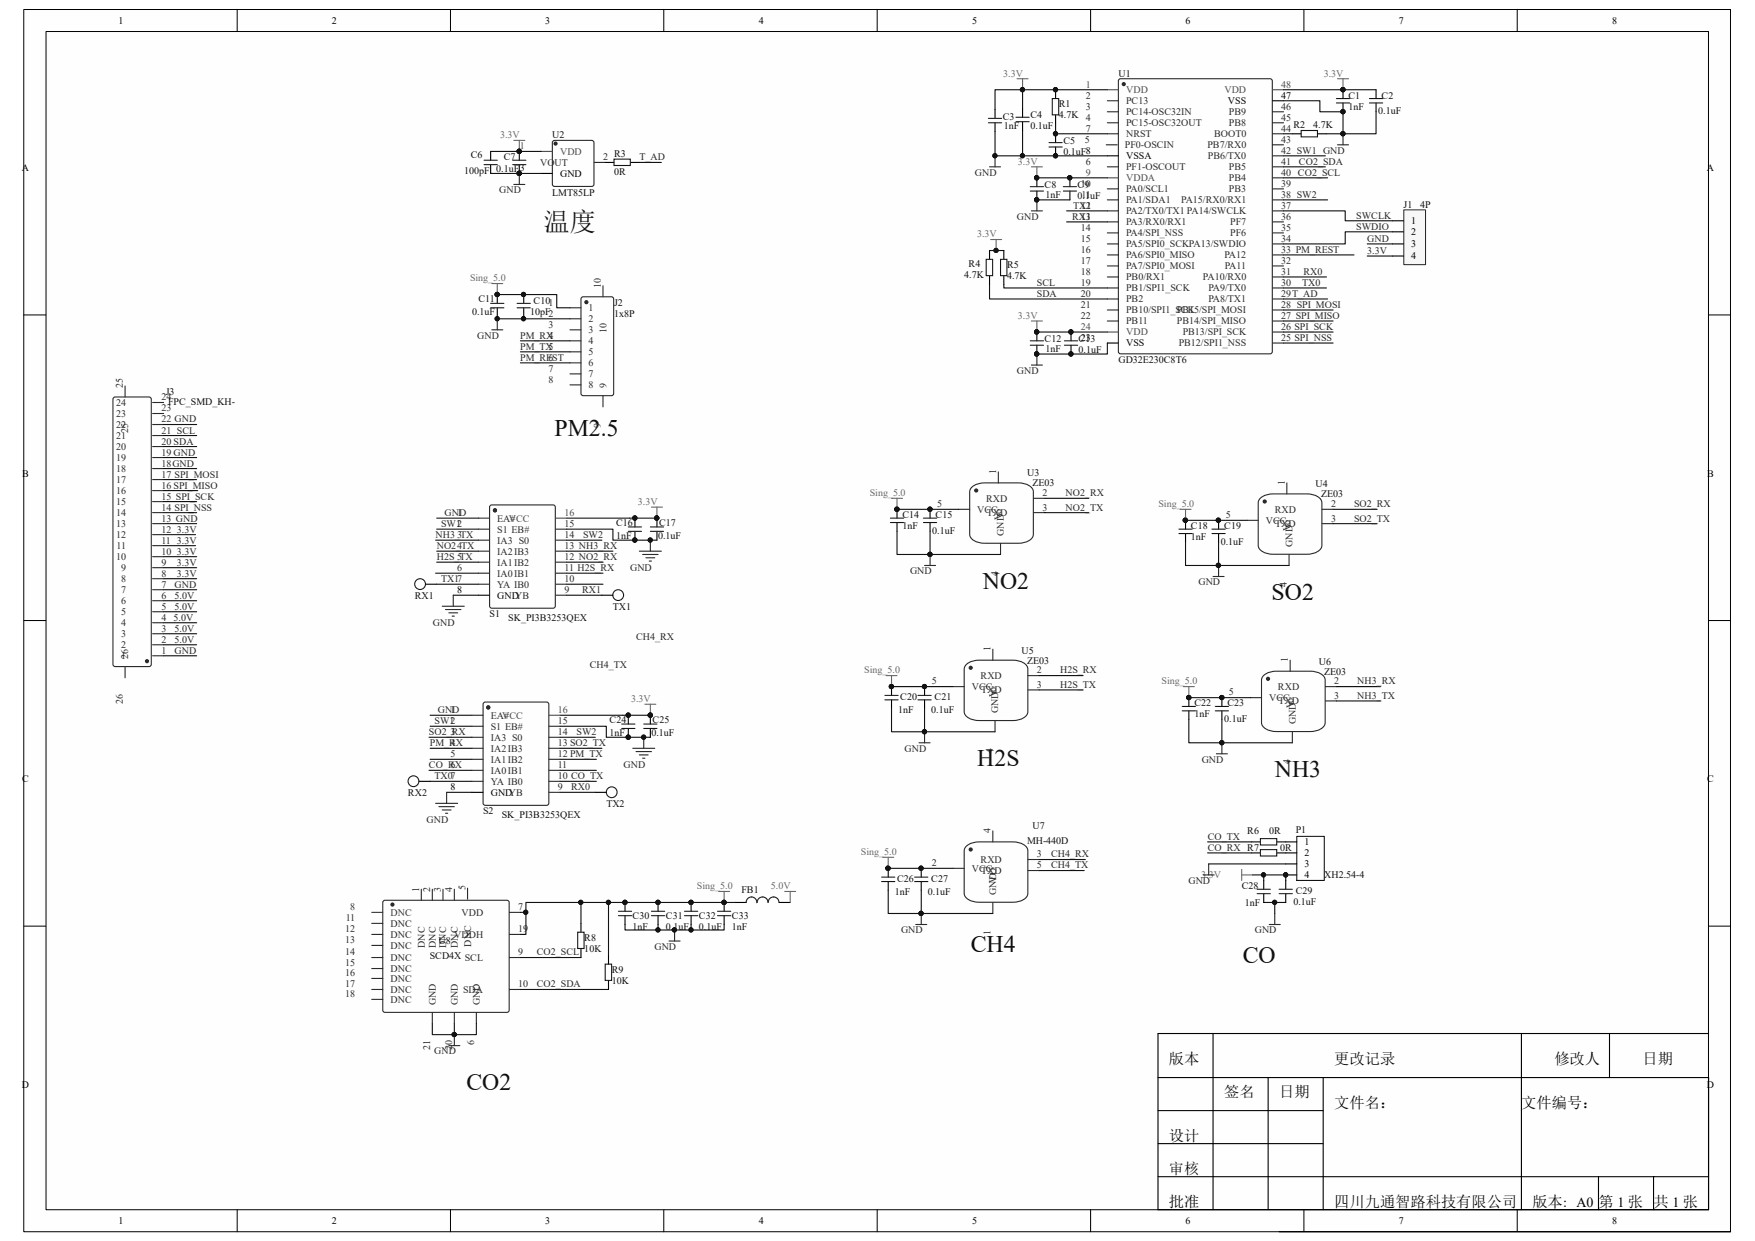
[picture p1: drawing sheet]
<svg xmlns="http://www.w3.org/2000/svg" width="297mm" height="210mm" viewBox="0 0 297 210" stroke-linecap="round" stroke-linejoin="round" font-family="sans-serif">
<path d="M4.1 1.7h288.8v206.7h-288.8z" fill="#fefefe"/>
<path d="M4 1.6h288.9v206.8h-288.9z" fill="none" stroke="#000" stroke-width=".17"/>
<path d="M7.8 5.4h281.3v199.3h-281.3z" fill="#fefefe"/>
<g fill="none" stroke="#000" stroke-width=".17">
<path d="M7.8 5.3h281.3v199.4h-281.3zM40.1 1.6v3.7M76.2 1.6v3.7M112.3 1.6v3.7M148.5 1.6v3.7M184.6 1.6v3.7M220.7 1.6v3.7M256.8 1.6v3.7M4 53.3h3.7M289.2 53.3h3.7M4 105h3.7M289.2 105h3.7"/>
<path d="M4 156.7h3.7M289.2 156.7h3.7M40.1 204.7v3.7M76.2 204.7v3.7M112.3 204.7v3.7M148.5 204.7v3.7M184.6 204.7v3.7M220.7 204.7v3.7M256.8 204.7v3.7"/>
</g>
<g fill="none" stroke="#000" stroke-width=".19">
<path d="M215.4 17.1h1.8M227.3 15.2v1.5M227.3 17.4v1.5M232.9 15.2v1.5M232.9 17.4v1.5M91.6 29.4h1.9M102.4 27.5h1.5M106.7 27.5h1.5M187.4 26.4h1.9M218.7 22.6h1.5M223 22.6h1.5M187.4 58.1h1.9"/>
<path d="M151.8 86.2v1.5M151.8 88.4v1.5M157.4 86.2v1.5M157.4 88.4v1.5M200.6 88.1v1.4M200.6 90.3v1.5M206.2 88.1v1.4M206.2 90.3v1.5M150.9 116.2v1.5M150.9 118.4v1.5M156.5 116.2v1.5M156.5 118.4v1.5"/>
<path d="M201.2 118.1v1.5M206.8 118.1v1.5M201.2 120.3v1.5M206.8 120.3v1.5M124.4 152.7h1.9M131.9 152.7h1.8M150.3 146.9v1.5M150.3 149.2v1.5M155.9 146.9v1.5M155.9 149.2v1.5M211.8 142.5h1.5M211.8 144.3h1.5"/>
<path d="M216.1 142.5h3.4M216.1 144.3h3.4M217.6 146.2h1.9M217.6 148.1h1.9M205.3 174.9v29.8M257.5 174.9v29.8M272.4 174.9v7.5M289.2 174.9h-93.2v29.8h93.2v-22.3h-93.2M196 193.5h27.9M196 199.1h93.2M196 187.9h27.9M214.6 182.4v22.3"/>
<path d="M223.9 182.4v22.3M270.5 199.1v5.6M279.8 199.1v5.6M216.5 208.4h76.4"/>
</g>
<g fill="none" stroke="#292929" stroke-width=".19">
<path d="M187.4 17.1h1.9M187.4 18.9h1.9M189.5 13.4l25.5-.1 .3 .2v46l-.2 .3-25.5 .1-.3-.2v-46zM215.4 18.9h1.8M93.7 23.8h6.4l.4 .1v7.3l-.2 .3-6.4 .1-.4-.2v-7.3zM100.6 27.5h1.8M187.2 24.5h1.9M187.4 20.8h1.9M187.4 28.2h1.9M187.4 22.6h1.9M187.4 32h1.9M187.4 33.8h1.9"/>
<path d="M187.4 35.7h1.9M187.4 37.6h1.9M187.4 39.4h1.9M215.4 20.8h1.8M215.4 24.5h1.8M215.4 28.2h1.8M215.4 22.6h1.8M215.4 32h1.8M215.4 33.8h1.8M215.4 35.7h1.8M215.4 37.6h1.8M215.4 39.4h1.8"/>
<path d="M215.4 30.1h1.8M215.4 26.4h1.8M187.4 41.3h1.9M187.4 43.1h1.9M187.4 45h1.9M187.4 46.9h1.9M187.4 48.7h1.9M187.4 50.6h1.9M187.4 52.5h1.9M187.4 54.3h1.9M215.4 41.3h1.8M215.4 43.1h1.8"/>
<path d="M215.4 45h1.8M215.4 46.9h1.8M215.4 48.7h1.8M215.4 50.6h1.8M215.4 52.5h1.8M215.4 54.3h1.8M215.4 58.1h1.8M215.4 56.2h1.8M169 79.9v1.8M162.2 86.2h1.9M164.5 82.5a3.1 3.1 0 0 1 2.1-.8h5.8a2.23 2.23 0 0 1 2.5 1.5v7.2a2.23 2.23 0 0 1-2.5 1.5h-5.8a2.23 2.23 0 0 1-2.5-1.5v-7.2zM169.3 92v1.8"/>
<path d="M174.9 84.3h1.9M174.9 86.8h1.9M211.1 88.1h1.8M213.3 84.3a3.1 3.1 0 0 1 2.2-.7h5.7a2.23 2.23 0 0 1 2.5 1.5v7.2a2.23 2.23 0 0 1-2.5 1.5h-5.7a2.23 2.23 0 0 1-2.6-1.5v-7.2zM217.8 81.7v1.9M218.2 93.8v1.9M223.7 86.2h1.9M223.7 88.6h1.9M161.3 116.2h1.9M163.5 112.5a3.1 3.1 0 0 1 2.2-.8h5.7a2.23 2.23 0 0 1 2.6 1.5v7.2a2.23 2.23 0 0 1-2.6 1.5h-5.7a2.23 2.23 0 0 1-2.5-1.5v-7.2zM168 109.9v1.8M174 114.3h1.9"/>
<path d="M174 116.8h1.9M211.6 118.1h1.9M213.8 114.3a3.1 3.1 0 0 1 2.2-.7h5.7a2.23 2.23 0 0 1 2.6 1.5v7.2a2.23 2.23 0 0 1-2.6 1.5h-5.7a2.23 2.23 0 0 1-2.5-1.5v-7.2zM218.3 111.7v1.9M224.3 116.2h1.9M224.3 118.6h1.9M168.4 122v1.8M218.7 123.8v1.9M62.9 156.3h1.9M62.9 158.1h1.9M62.9 160h1.9M65 152.4h21l.2 .3-.1 18.4-.3 .2h-20.8l-.2-.3v-18.3z"/>
<path d="M71.3 150.5v1.9M73.2 150.5v1.9M75 150.5v1.9M76.9 150.5v1.9M86.2 154.4h1.9M86.2 158.1h1.9M161.3 146.9h1.9M163.5 143.2a3.1 3.1 0 0 1 2.2-.7h5.7a2.23 2.23 0 0 1 2.6 1.5v7.2a2.23 2.23 0 0 1-2.6 1.5h-5.7a2.23 2.23 0 0 1-2.5-1.5v-7.2zM168 140.6v1.9M168 152.7v1.9M174 145.5h1.9M174 147.3h1.9"/>
<path d="M62.9 162h1.9M62.9 167.4h1.9M62.9 163.9h1.9M62.9 165.6h1.9M62.9 169.1h1.9M73.2 171.4v1.8M76.9 171.4v1.8M80.6 171.4v1.8M86.2 162h1.9M86.2 167.4h1.9"/>
</g>
<g fill="#292929" stroke="#292929" stroke-width=".19">
<circle cx="94" cy="24.3" r=".26"/>
<circle cx="66.4" cy="153.1" r=".26"/>
<circle cx="164.3" cy="113" r=".26"/>
<circle cx="214.6" cy="114.9" r=".26"/>
<circle cx="165.2" cy="83" r=".26"/>
<circle cx="214" cy="84.9" r=".26"/>
<circle cx="164.3" cy="143.8" r=".26"/>
<circle cx="190.2" cy="14.2" r=".26"/>
</g>
<path d="M187.4 15.2h1.9M215.4 15.2h1.8M91.6 25.6h1.9M187.4 30.1h1.9M187.4 56.2h1.9" fill="none" stroke="#4c4c4c" stroke-width=".19"/>
<g fill="none" stroke="#686868" stroke-width=".19">
<path d="M172.1 13.3h1.9M173.1 13.3v1.9M226.4 13.3h1.8M227.3 13.3v1.9M87 23.8h1.8M87.9 23.8v1.8M174.5 28.2h1.9M175.5 28.2v1.9M174.5 54.3h1.9M175.5 54.3v1.9M132.8 150.9h1.9M133.7 150.9v1.8"/>
<path d="M210.1 147.1v1.9M210.1 148.1h1.9"/>
</g>
<g fill="#0e0e0e" stroke="#0e0e0e" stroke-width=".17">
<circle cx="87.9" cy="25.6" r=".35"/>
<circle cx="87.9" cy="29.3" r=".35"/>
<circle cx="76.9" cy="175.1" r=".35"/>
<circle cx="114.1" cy="157.4" r=".35"/>
<circle cx="103" cy="152.7" r=".35"/>
<circle cx="89" cy="154.4" r=".35"/>
<circle cx="116.9" cy="157.4" r=".35"/>
<circle cx="111.3" cy="157.4" r=".35"/>
<circle cx="156.5" cy="116.2" r=".35"/>
<circle cx="150.9" cy="116.2" r=".35"/>
<circle cx="156.5" cy="123.8" r=".35"/>
<circle cx="206.8" cy="118" r=".35"/>
<circle cx="201.2" cy="118" r=".35"/>
<circle cx="206.8" cy="125.7" r=".35"/>
<circle cx="157.4" cy="86.2" r=".35"/>
<circle cx="151.8" cy="86.2" r=".35"/>
<circle cx="157.4" cy="93.8" r=".35"/>
<circle cx="206.2" cy="88" r=".35"/>
<circle cx="200.6" cy="88" r=".35"/>
<circle cx="206.2" cy="95.7" r=".35"/>
<circle cx="155.9" cy="146.9" r=".35"/>
<circle cx="150.3" cy="146.9" r=".35"/>
<circle cx="155.9" cy="154.6" r=".35"/>
<circle cx="217.6" cy="148" r=".35"/>
<circle cx="215.7" cy="152.7" r=".35"/>
<circle cx="213.8" cy="148" r=".35"/>
<circle cx="173" cy="15.2" r=".35"/>
<circle cx="168.4" cy="26.4" r=".35"/>
<circle cx="227.3" cy="15.2" r=".35"/>
<circle cx="227.3" cy="18.9" r=".35"/>
<circle cx="175.4" cy="33.8" r=".35"/>
<circle cx="175.4" cy="56.2" r=".35"/>
<circle cx="175.4" cy="59.9" r=".35"/>
<circle cx="181.2" cy="56.2" r=".35"/>
<circle cx="227.3" cy="22.6" r=".35"/>
<circle cx="178.6" cy="22.6" r=".35"/>
<circle cx="178.6" cy="15.2" r=".35"/>
<circle cx="173" cy="26.4" r=".35"/>
<circle cx="178.6" cy="26.4" r=".35"/>
<circle cx="181" cy="30.1" r=".35"/>
<circle cx="175.4" cy="30.1" r=".35"/>
<circle cx="181.2" cy="59.9" r=".35"/>
</g>
<g fill="none" stroke="#262626" stroke-width=".19">
<path d="M87 31.2h1.8M87.9 29.4v1.8M167.5 28.2h1.8M168.4 26.4v1.8M174.5 35.7h1.9M175.5 33.8v1.9M226.4 24.5h1.8M227.3 22.6v1.9M175.5 59.9v1.9M174.5 61.8h1.9M156.5 95.7h1.8M157.4 93.8v1.9"/>
<path d="M205.3 97.6h1.9M206.2 95.7v1.9M155.5 125.7h1.9M156.5 123.8v1.9M205.9 127.6h1.8M206.8 125.7v1.9M79.1 150.3v1.9M113.2 159.3h1.9M114.2 157.4v1.9M155 156.5h1.8M155.9 154.6v1.9M203.6 148.1h1.9"/>
<path d="M204.6 146.2v1.9M214.8 156.5h1.9M215.7 154.6v1.9M76 177h1.8M76.9 175.1v1.9"/>
</g>
<g fill="none" stroke="#1c1c1c" stroke-width=".19">
<path d="M226.2 17.4h2.2M226.2 16.7h2.2M231.8 17.4h2.2M231.8 16.7h2.2M103.9 26.9h2.8v1.1h-2.8zM220.2 22.1h2.8v1.1h-2.8zM150.7 88.4h2.2M150.7 87.7h2.2M156.3 88.4h2.2M156.3 87.7h2.2M199.5 90.3h2.3M199.5 89.5h2.3"/>
<path d="M205.1 90.3h2.2M205.1 89.5h2.2M149.8 118.4h2.2M149.8 117.7h2.2M155.4 118.4h2.2M155.4 117.7h2.2M200.1 119.6h2.2M205.7 119.6h2.2M200.1 120.3h2.2M205.7 120.3h2.2M126.3 152.7a.91 .91 0 0 1 .9-.9 .91 .91 0 0 1 .9 1M130 152.7a.92 .92 0 0 0-.9-.9 .92 .92 0 0 0-1 .9"/>
<path d="M131.8 152.7a.91 .91 0 0 0-.9-.9 .91 .91 0 0 0-.9 .9M149.2 149.2h2.2M149.2 148.4h2.2M154.8 149.2h2.2M154.8 148.4h2.2M213.3 141.9h2.8v1.1h-2.8zM213.3 143.8h2.8v1.1h-2.8zM219.5 141.5h4.6v7.5h-4.6z"/>
</g>
<g fill="none" stroke="#0e0e0e" stroke-width=".19">
<path d="M173.1 15.2h-4.7v3.3M187.4 15.2h-14.3v3.2M217.2 15.2h15.7M217.2 17.1h6.2v1.8h3.9v3.7M232.9 18.9v3.7h-8.4M83 25.6h8.6M83 29.4h8.6M108.2 27.5h3.7M168.4 22.3v4.1h4.7M173.1 22.1v4.3h14.3M175.5 30.1h11.9M175.5 33.8h5.6"/>
<path d="M178.6 21v1.6h8.8M217.2 22.6h1.5M175.5 56.2h11.9M187.4 58.1v1.8h-11.9M151.8 89.9v3.9h17.5M157.4 89.9v3.9M176.8 84.3h7.4M176.8 86.8h7.4M200.6 91.8v3.9h17.6M206.2 91.8v3.9M225.6 86.2h7.5M225.6 88.6h7.5"/>
<path d="M150.9 119.9v3.9h17.5M156.5 119.9v3.9M175.9 114.3h7.4M175.9 116.8h7.4M226.2 116.2h7.4M226.2 118.6h7.4M201.2 121.8v3.9h17.5M206.8 121.8v3.9M89 154.4v3.7h-.9M103 152.7v9M105.8 156.5v.9h16.7v-.9M111.4 156.5v.9"/>
<path d="M117 156.5v.9M150.3 150.7v3.9h17.7M155.9 150.7v3.9M175.9 145.5h7.8M175.9 147.3h7.6M204.4 142.5h7.4M204.4 144.3h7.4M204.6 146.2h13M212 148.1h5.6v.9M213.9 152.7h3.7M213.9 148.1v.9M215.7 152.7v1.9"/>
<path d="M73.2 173.2v1.9h3.7M76.9 173.2v1.9h3.7v-1.9M88.1 162h10.2M88.1 167.4h14.9"/>
</g>
<path d="M62.9 154.4h1.9" fill="none" stroke="#353535" stroke-width=".19"/>
<path d="M237.6 35.6h3.7v9.2h-3.7z" fill="#f5f5f5"/>
<path d="M237.6 35.5h3.7v9.3h-3.7z" fill="none" stroke="#262626" stroke-width=".17"/>
<g fill="none" stroke="#000" stroke-width=".19">
<path d="M168.4 18.5v1.5M173.1 18.4v1.4M178.6 15.2v1.5M178.6 19.5v1.5M83 25.6v1.5M83 27.9v1.5M87.9 25.6v1.5M87.9 27.9v1.5M168.4 20.8v1.5M173.1 20.6v1.5M175.5 30.1v1.5M175.5 32.3v1.5"/>
<path d="M178.6 22.6v1.5M178.6 24.9v1.5M181.1 30.1v1.5M181.1 32.3v1.5M235.7 37.4h1.8M235.7 39.2h1.8M84.2 49.9v1.4M84.2 52.1v1.5M88.6 49.9v1.4M88.6 52.1v1.5M167.5 42.4v1.5M167.5 46.7v1.5"/>
<path d="M169.9 42.4v1.5M169.9 46.7v1.5M175.5 56.2v1.5M175.5 58.4v1.5M181.3 56.2v1.5M181.3 58.4v1.5M235.7 41.3h1.8M235.7 43.3h1.8M72 98.9h1.9M107.5 87.7v1.5M107.5 89.9v1.5M111.2 87.7v1.5"/>
<path d="M111.2 89.9v1.5M81 100.7h1.9M101.9 100.7h1.8M70.9 132.2h1.9M79.9 134.1h1.8M100.7 134.1h1.9M106.3 121v1.5M106.3 123.3v1.5M110.1 121v1.5M110.1 123.3v1.5M98.3 156.3v1.5M105.8 152.7v1.5"/>
<path d="M105.8 155v1.5M111.4 152.7v1.5M111.4 155v1.5M117 152.7v1.5M117 155v1.5M122.5 152.7v1.5M122.5 155v1.5M213.9 149v1.5M213.9 151.2v1.5M217.6 149v1.5M217.6 151.2v1.5M98.3 160.6v1.4"/>
<path d="M103 161.7v1.5M103 166v1.4"/>
</g>
<g fill="none" stroke="#0e0e0e" stroke-width=".19">
<path d="M180.5 35.7h6.9M180.5 37.6h6.9M217.2 35.7h10.5v1.7h8M217.2 30.1h7.5M217.2 26.4h7.1M217.2 28.2h7.1M217.2 33.8h7.5M235.7 39.2h-8v2.1h-10.5M84.2 53.6v.4h4.4M84.2 49.9h10v2.2h2.3M88.1 57.7h8.4M88.1 59.5h8.4"/>
<path d="M88.6 53.6v.4h7.9M167.5 48.2v2.4h19.9M167.5 42.4h2.4M169.9 48.2v.5h17.5M217.2 48.7h7.3M217.2 46.9h7.3M217.2 50.6h7.5M217.2 43.1h12M217.2 52.5h8.4M217.2 54.3h8.4M217.2 56.2h8.4M217.2 58.1h8.4"/>
<path d="M231.4 43.3h4.3M231.4 41.3h4.3M27.7 79.3h5.6M27.7 77.4h5.6M27.7 75.6h5.6M27.7 73.7h5.6M27.7 71.8h5.6M88.1 61.4h8.4M27.7 99.8h5.6M27.7 97.9h5.6M27.7 96.1h5.6M27.7 94.2h5.6"/>
<path d="M27.7 92.3h5.4M27.7 90.5h5.4M27.7 88.6h5.6M27.7 86.8h5.6M27.7 84.9h5.6M27.7 83h5.8M27.7 81.2h5.6M73.7 91.4h7.3M73.7 97h7.3M73.9 98.9h7.1M73.9 87.7h7.1M73.9 89.5h7.1"/>
<path d="M73.9 93.3h7.1M73.9 95.1h7.1M95.9 87.7h15.3M95.9 89.5h7.8v1.9h7.5M95.9 98.9h6.1M95.9 91.4h6M95.9 93.3h7.8M95.9 95.1h6.1M95.9 97h6.1M151.8 86.2h10.4M200.6 88.1h10.5M27.7 111h5.6"/>
<path d="M27.7 109.1h5.6M27.7 107.3h5.6M27.7 105.4h5.6M27.7 103.5h5.6M27.7 101.7h5.6M76.7 100.7h4.3M95.9 100.7h6M150.9 116.2h10.4M201.2 118.1h10.4M72.6 124.8h7.3M72.6 130.4h7.3M72.8 132.2h7.1"/>
<path d="M72.8 121h7.1M72.8 122.9h7.1M72.8 126.6h7.1M72.8 128.5h7.1M75.6 134.1h4.3M94.8 121h15.3M94.8 122.9h7.8v1.9h7.5M94.8 134.1h5.9M94.8 132.2h6.1M94.8 124.8h5.9M94.8 126.6h7.1M94.8 128.5h6.1"/>
<path d="M94.8 130.4h6.1M98.3 152.7v3.6M124.4 152.7h-35.4v1.7h-.9M150.3 146.9h11"/>
</g>
<g fill="none" stroke="#686868" stroke-width=".19">
<path d="M83.2 48h1.9M84.2 48v1.9M167.7 40.5h1.8M168.6 40.5v1.9M110.2 85.8h1.9M111.2 85.8v1.9M150.9 84.3h1.8M151.8 84.3v1.9M199.7 86.2h1.9M200.6 86.2v1.9M109.1 119.2h1.9M110.1 119.2v1.8"/>
<path d="M149.9 114.3h1.9M150.9 114.3v1.9M200.3 116.2h1.8M201.2 116.2v1.9M121.6 150.9h1.9M122.5 150.9v1.8M149.4 145.1h1.9M150.3 145.1v1.8"/>
</g>
<g fill="#0e0e0e" stroke="#0e0e0e" stroke-width=".17">
<circle cx="111.1" cy="87.7" r=".35"/>
<circle cx="110" cy="91.4" r=".35"/>
<circle cx="107.4" cy="91.4" r=".35"/>
<circle cx="107.4" cy="87.7" r=".35"/>
<circle cx="110" cy="121" r=".35"/>
<circle cx="108.9" cy="124.8" r=".35"/>
<circle cx="106.3" cy="124.8" r=".35"/>
<circle cx="106.3" cy="121" r=".35"/>
<circle cx="88.6" cy="53.9" r=".35"/>
<circle cx="84.1" cy="53.9" r=".35"/>
<circle cx="168.6" cy="42.4" r=".35"/>
<circle cx="89" cy="154.4" r=".35"/>
<circle cx="98.3" cy="152.7" r=".35"/>
<circle cx="103" cy="152.7" r=".35"/>
<circle cx="105.8" cy="152.7" r=".35"/>
<circle cx="111.3" cy="152.7" r=".35"/>
<circle cx="116.9" cy="152.7" r=".35"/>
<circle cx="122.5" cy="152.7" r=".35"/>
<circle cx="155.9" cy="146.9" r=".35"/>
<circle cx="150.3" cy="146.9" r=".35"/>
<circle cx="156.5" cy="116.2" r=".35"/>
<circle cx="150.9" cy="116.2" r=".35"/>
<circle cx="157.4" cy="86.2" r=".35"/>
<circle cx="151.8" cy="86.2" r=".35"/>
<circle cx="206.2" cy="88" r=".35"/>
<circle cx="200.6" cy="88" r=".35"/>
<circle cx="201.2" cy="118" r=".35"/>
<circle cx="206.8" cy="118" r=".35"/>
<circle cx="84.1" cy="49.8" r=".35"/>
<circle cx="88.6" cy="49.8" r=".35"/>
<circle cx="87.9" cy="29.3" r=".35"/>
<circle cx="87.9" cy="25.6" r=".35"/>
<circle cx="178.6" cy="15.2" r=".35"/>
<circle cx="181" cy="30.1" r=".35"/>
<circle cx="175.4" cy="30.1" r=".35"/>
<circle cx="175.4" cy="33.8" r=".35"/>
<circle cx="178.6" cy="26.4" r=".35"/>
<circle cx="178.6" cy="22.6" r=".35"/>
<circle cx="175.4" cy="56.2" r=".35"/>
<circle cx="175.4" cy="59.9" r=".35"/>
<circle cx="181.2" cy="59.9" r=".35"/>
<circle cx="181.2" cy="56.2" r=".35"/>
</g>
<g fill="none" stroke="#262626" stroke-width=".19">
<path d="M83.2 55.8h1.9M84.2 54v1.8M108.2 93.3h3.7M108.8 93.8h2.6M109.3 94.4h1.5M109.9 95h.3M110.1 91.4v1.9M74.8 102.6h3.8M75.4 103.2h2.6M76 103.7h1.4M76.5 104.3h.4M76.7 100.7v1.9"/>
<path d="M73.7 136h3.7M74.3 136.5h2.6M74.8 137.1h1.5M75.4 137.6h.4M75.6 134.1v1.9M107.1 126.6h3.7M107.6 127.2h2.6M108.2 127.8h1.5M108.8 128.3h.3M108.9 124.8v1.8"/>
</g>
<g fill="none" stroke="#1c1c1c" stroke-width=".19">
<path d="M171.9 19.8h2.3M178.1 16.7h1.1v2.7h-1.1zM81.9 27.1h2.3M81.9 27.9h2.3M86.8 27.1h2.2M86.8 27.9h2.2M167.3 20.8h2.2M167.3 20h2.2M171.9 20.6h2.3M174.4 31.6h2.2M174.4 32.3h2.2M177.5 24.1h2.3"/>
<path d="M177.5 24.9h2.3M180 31.6h2.2M180 32.3h2.2M83 52.1h2.3M83 51.3h2.3M87.5 52.1h2.2M87.5 51.3h2.2M166.9 43.9h1.1v2.7h-1.1zM169.3 43.9h1.1v2.7h-1.1zM174.4 58.4h2.2M174.4 57.7h2.2M180.1 58.4h2.3"/>
<path d="M180.1 57.7h2.3M106.3 89.2h2.3M106.3 89.9h2.3M110.1 89.2h2.2M110.1 89.9h2.2M105.2 122.5h2.3M105.2 123.3h2.3M108.9 122.5h2.3M108.9 123.3h2.3M97.8 157.8h1v2.7h-1zM104.7 154.2h2.2M104.7 155h2.2"/>
<path d="M110.2 154.2h2.3M110.2 155h2.3M115.8 154.2h2.3M115.8 155h2.3M121.4 154.2h2.3M121.4 155h2.3M212.8 150.5h2.2M212.8 151.2h2.2M216.5 150.5h2.2M216.5 151.2h2.2M102.4 163.2h1.1v2.7h-1.1z"/>
<circle cx="71.1" cy="98.8" r=".91"/>
<circle cx="104.6" cy="100.7" r=".91"/>
<circle cx="70" cy="132.2" r=".91"/>
<circle cx="103.5" cy="134.1" r=".91"/>
</g>
<g fill="#292929" stroke="#292929" stroke-width=".19">
<circle cx="83.8" cy="86.4" r=".26"/>
<circle cx="82.6" cy="119.7" r=".26"/>
<circle cx="99.2" cy="51.1" r=".26"/>
<circle cx="24.9" cy="111.9" r=".26"/>
</g>
<g fill="none" stroke="#292929" stroke-width=".19">
<path d="M96.5 52.1h1.8M96.5 54h1.8M96.5 55.8h1.8M96.5 57.7h1.8M96.5 59.5h1.8M98.5 50.3l5-.1 .3 .2 .1 16.2-.2 .3-5 .1-.3-.2-.1-16.2zM102 48.4v1.8M19.3 67.2h5.9h.2l.2 .4v44.8l-.2 .4h-.2h-5.7h-.2l-.2-.4v-44.8zM21.2 65.3v1.9M25.8 79.3h1.9M25.8 77.4h1.9M25.8 75.6h1.9"/>
<path d="M25.8 73.7h1.9M25.8 71.8h1.9M25.8 70h1.9M25.8 68.1h1.9M96.5 61.4h1.8M96.5 63.3h1.8M96.5 65.1h1.8M102 67v1.9M25.8 99.8h1.9M25.8 97.9h1.9M25.8 96.1h1.9M25.8 94.2h1.9"/>
<path d="M25.8 92.3h1.9M25.8 90.5h1.9M25.8 88.6h1.9M25.8 86.8h1.9M25.8 84.9h1.9M25.8 83h1.9M25.8 81.2h1.9M81 87.7h1.9M81 89.5h1.9M81 91.4h1.9M81 93.3h1.9M81 95.1h1.9"/>
<path d="M81 97h1.9M81 98.9h1.9M83 85.5l10.6-.1 .3 .2 .1 17-.2 .3h-10.6l-.3-.2v-16.9zM94 89.5h1.9M94 91.4h1.9M94 93.3h1.9M94 95.1h1.9M94 97h1.9M94 98.9h1.9M21.2 112.8v1.9M25.8 111h1.9M25.8 109.1h1.9"/>
<path d="M25.8 107.3h1.9M25.8 105.4h1.9M25.8 103.5h1.9M25.8 101.7h1.9M81.9 118.9l10.6-.1 .3 .2 .1 16.9-.2 .3-10.6 .1-.3-.2v-16.9zM94 100.7h1.9M79.9 121h1.8M79.9 122.9h1.8M79.9 124.8h1.8M79.9 126.6h1.8M79.9 128.5h1.8M79.9 130.4h1.8"/>
<path d="M79.9 132.2h1.8M92.9 122.9h1.9M92.9 124.8h1.9M92.9 126.6h1.9M92.9 128.5h1.9M92.9 130.4h1.9M92.9 132.2h1.9M92.9 134.1h1.9"/>
</g>
<path d="M94 87.7h1.9M92.9 121h1.9" fill="none" stroke="#4c4c4c" stroke-width=".19"/>
<text font-size="4.4" fill="#0e0e0e" x="92" y="39.1">温度</text>
<g font-size="4" fill="#0e0e0e">
<text x="93.9" y="73.7">PM2.5</text>
<text x="166.3" y="99.7">NO2</text>
<text x="215.2" y="101.5">SO2</text>
<text x="165.4" y="129.7">H2S</text>
<text x="215.7" y="131.5">NH3</text>
<text x="164.3" y="161.2">CH4</text>
<text x="210.3" y="163">CO</text>
<text x="79" y="184.4">CO2</text>
</g>
<g font-size="2.6">
<text x="197.8" y="180">版本</text>
<text x="207.2" y="185.6">签名</text>
<text x="216.5" y="185.6">日期</text>
<text x="225.8" y="180">更改记录</text>
<text x="263.1" y="180">修改人</text>
<text x="278" y="180">日期</text>
<text x="225.8" y="187.5">文件名：</text>
<text x="257.5" y="187.5">文件编号：</text>
<text x="197.8" y="193">设计</text>
<text x="197.8" y="198.6">审核</text>
<text x="197.8" y="204.2">批准</text>
<text x="225.8" y="204.2">四川九通智路科技有限公司</text>
<text x="259.3" y="204.2">版本: A0 第 1 张 共 1 张</text>
</g>
<g font-size="1.7">
<text x="20.1" y="4">1</text>
<text x="56.2" y="4">2</text>
<text x="92.3" y="4">3</text>
<text x="128.4" y="4">4</text>
<text x="164.5" y="4">5</text>
<text x="200.6" y="4">6</text>
<text x="236.7" y="4">7</text>
<text x="272.8" y="4">8</text>
<text x="207.8" y="17.6">VSS</text>
<text x="216.8" y="16.7">47</text>
<text x="3.7" y="29">A</text>
<text x="94.8" y="29.9">GND</text>
<text x="190.6" y="26.9">VSSA</text>
<text x="288.8" y="29">A</text>
<text x="238.8" y="37.9">1</text>
<text x="238.8" y="39.8">2</text>
<text x="238.8" y="41.9">3</text>
<text x="238.8" y="43.9">4</text>
<text x="182.9" y="57.7">23</text>
<text x="190.6" y="58.6">VSS</text>
<text x="3.7" y="80.6">B</text>
<text x="288.9" y="80.6">B</text>
<text x="77.3" y="100.4">8</text>
<text x="84.2" y="101.3">GNDYB</text>
<text x="3.7" y="132.4">C</text>
<text x="76.2" y="133.7">8</text>
<text x="83.1" y="134.7">GNDYB</text>
<text x="288.9" y="132.4">C</text>
<text x="220.8" y="143">1</text>
<text x="220.8" y="144.9">2</text>
<text x="220.8" y="146.8">3</text>
<text x="220.8" y="148.6">4</text>
<text x="3.7" y="184.1">D</text>
<text x="288.8" y="184.1">D</text>
<text x="20.1" y="207.1">1</text>
<text x="56.2" y="207.1">2</text>
<text x="92.3" y="207.1">3</text>
<text x="128.4" y="207.1">4</text>
<text x="164.5" y="207.1">5</text>
<text x="200.6" y="207.1">6</text>
<text x="236.7" y="207.1">7</text>
<text x="272.8" y="207.1">8</text>
</g>
<g font-size="1.7" fill="#686868">
<text x="169.8" y="13">3.3V</text>
<text x="224" y="13">3.3V</text>
<text x="84.6" y="23.4">3.3V</text>
<text x="172.3" y="27.9">3.3V</text>
<text x="165.4" y="40.2">3.3V</text>
<text x="79.5" y="47.6">Sing_5.0</text>
<text x="172.3" y="54">3.3V</text>
<text x="147.2" y="83.9">Sing_5.0</text>
<text x="107.9" y="85.5">3.3V</text>
<text x="196" y="85.8">Sing_5.0</text>
<text x="146.3" y="114">Sing_5.0</text>
<text x="106.8" y="118.8">3.3V</text>
<text x="196.6" y="115.8">Sing_5.0</text>
<text x="145.7" y="144.7">Sing_5.0</text>
<text x="203.3" y="148.6">3.3V</text>
<text x="117.9" y="150.5">Sing_5.0</text>
<text x="130.5" y="150.5">5.0V</text>
</g>
<g font-size="1.7" fill="#4c4c4c">
<text x="183.8" y="14.8">1</text>
<text x="190.6" y="15.7">VDD</text>
<text x="207.2" y="15.7">VDD</text>
<text x="216.8" y="14.8">48</text>
<text x="88" y="25.3">1</text>
<text x="94.8" y="26.2">VDD</text>
<text x="183.8" y="29.7">9</text>
<text x="190.6" y="30.6">VDDA</text>
<text x="182.9" y="55.8">24</text>
<text x="190.6" y="56.8">VDD</text>
<text x="86.1" y="88.3">VCC</text>
<text x="95.5" y="87.3">16</text>
<text x="85" y="121.6">VCC</text>
<text x="94.4" y="120.7">16</text>
</g>
<g font-size="1.7" fill="#292929">
<text x="183.8" y="16.7">2</text>
<text x="190.6" y="17.6">PC13</text>
<text x="183.8" y="18.5">3</text>
<text x="183.8" y="20.4">4</text>
<text x="183.8" y="22.3">7</text>
<text x="190.6" y="19.5">PC14-OSC32IN</text>
<text x="190.6" y="21.3">PC15-OSC32OUT</text>
<text x="190.6" y="23.2">NRST</text>
<text x="205.5" y="23.2">BOOT0</text>
<text x="208" y="21.3">PB8</text>
<text x="208" y="19.5">PB9</text>
<text x="216.8" y="22.3">44</text>
<text x="216.8" y="20.4">45</text>
<text x="216.8" y="18.5">46</text>
<text x="91.4" y="28.1">VOUT</text>
<text x="102.1" y="27.1">2</text>
<text x="183.6" y="24.1">5</text>
<text x="183.8" y="27.9">6</text>
<text x="190.4" y="25.1">PF0-OSCIN</text>
<text x="190.6" y="28.8">PF1-OSCOUT</text>
<text x="204.3" y="25.1">PB7/RX0</text>
<text x="204.4" y="26.9">PB6/TX0</text>
<text x="208" y="28.8">PB5</text>
<text x="216.8" y="29.7">40 CO2_SCL</text>
<text x="216.8" y="27.9">41</text>
<text x="216.8" y="26">42 SW1 GND</text>
<text x="216.8" y="24.1">43</text>
<text x="182.9" y="31.6">10</text>
<text x="182.9" y="35.3">12</text>
<text x="183" y="33.4">11</text>
<text x="190.6" y="32.5">PA0/SCL1</text>
<text x="190.6" y="34.4">PA1/SDA1</text>
<text x="199.9" y="34.4">PA15/RX0/RX1</text>
<text x="208" y="32.5">PB3</text>
<text x="208" y="30.6">PB4</text>
<text x="216.8" y="35.3">37</text>
<text x="216.8" y="33.4">38 SW2</text>
<text x="216.8" y="31.6">39</text>
<text x="182.9" y="37.2">13</text>
<text x="182.9" y="39">14</text>
<text x="182.9" y="40.9">15</text>
<text x="190.6" y="36.2">PA2/TX0/TX1 PA14/SWCLK</text>
<text x="190.6" y="38.1">PA3/RX0/RX1</text>
<text x="190.6" y="40">PA4/SPI_NSS</text>
<text x="190.6" y="41.9">PA5/SPI0_SCKPA13/SWDIO</text>
<text x="208.2" y="40">PF6</text>
<text x="208.2" y="38.1">PF7</text>
<text x="216.8" y="40.9">34</text>
<text x="216.8" y="39">35</text>
<text x="216.8" y="37.2">36</text>
<text x="182.9" y="42.8">16</text>
<text x="182.9" y="44.7">17</text>
<text x="182.9" y="46.5">18</text>
<text x="190.6" y="43.7">PA6/SPI0_MISO</text>
<text x="190.6" y="45.6">PA7/SPI0_MOSI</text>
<text x="190.6" y="47.5">PB0/RX1</text>
<text x="203.6" y="47.5">PA10/RX0</text>
<text x="207.2" y="43.7">PA12</text>
<text x="207.3" y="45.6">PA11</text>
<text x="216.8" y="46.5">31</text>
<text x="216.8" y="44.7">32</text>
<text x="216.8" y="42.8">33 PM_REST</text>
<text x="99.6" y="52.7">1</text>
<text x="101.7" y="48.7" transform="rotate(-90 101.7 48.7)">10</text>
<text x="182.9" y="48.4">19</text>
<text x="182.9" y="50.2">20</text>
<text x="182.9" y="52.1">21</text>
<text x="182.9" y="54">22</text>
<text x="190.6" y="49.3">PB1/SPI1_SCK</text>
<text x="190.6" y="51.2">PB2</text>
<text x="190.6" y="53">PB10/SPI1_SCK</text>
<text x="199.2" y="53">PB15/SPI_MOSI</text>
<text x="204.5" y="51.2">PA8/TX1</text>
<text x="204.5" y="49.3">PA9/TX0</text>
<text x="216.8" y="54">27 SPI_MISO</text>
<text x="216.8" y="52.1">28 SPI_MOSI</text>
<text x="216.8" y="50.2">29T_AD</text>
<text x="216.8" y="48.4">30</text>
<text x="92.8" y="55.5">3</text>
<text x="92.8" y="57.3">4</text>
<text x="99.6" y="54.5">2</text>
<text x="99.6" y="56.4">3</text>
<text x="99.6" y="58.3">4</text>
<text x="102.6" y="56.4" transform="rotate(-90 102.6 56.4)">10</text>
<text x="190.6" y="54.9">PB11</text>
<text x="199.2" y="54.9">PB14/SPI_MISO</text>
<text x="199.5" y="58.6">PB12/SPI1_NSS</text>
<text x="200.2" y="56.8">PB13/SPI_SCK</text>
<text x="216.8" y="57.7">25 SPI_NSS</text>
<text x="216.8" y="55.8">26 SPI_SCK</text>
<text x="20.8" y="65.7" transform="rotate(-90 20.8 65.7)">25</text>
<text x="92.8" y="61">6</text>
<text x="92.8" y="62.9">7</text>
<text x="92.8" y="64.8">8</text>
<text x="99.6" y="60.1">5</text>
<text x="99.6" y="62">6</text>
<text x="99.6" y="63.8">7</text>
<text x="99.6" y="65.7">8</text>
<text x="102.6" y="65.7" transform="rotate(-90 102.6 65.7)">9</text>
<text x="19.7" y="70.5">23</text>
<text x="19.7" y="68.7">24</text>
<text x="27.3" y="71.5">22 GND</text>
<text x="27.3" y="69.6">23</text>
<text x="27.3" y="67.7">24</text>
<text x="19.7" y="76.2">20</text>
<text x="19.7" y="74.3">21</text>
<text x="19.7" y="72.4">22</text>
<text x="21.7" y="73.3" transform="rotate(-90 21.7 73.3)">25</text>
<text x="27.3" y="77.1">19 GND</text>
<text x="27.3" y="75.2">20 SDA</text>
<text x="27.3" y="73.4">21 SCL</text>
<text x="101.7" y="72.5" transform="rotate(-90 101.7 72.5)">9</text>
<text x="19.7" y="83.6">16</text>
<text x="19.7" y="81.7">17</text>
<text x="19.7" y="79.9">18</text>
<text x="19.7" y="78">19</text>
<text x="27.3" y="82.7">16 SPI_MISO</text>
<text x="27.3" y="80.8">17 SPI_MOSI</text>
<text x="27.3" y="79">18GND</text>
<text x="168.6" y="80.2" transform="rotate(-90 168.6 80.2)">1</text>
<text x="176.4" y="83.9">2</text>
<text x="217.4" y="82.1" transform="rotate(-90 217.4 82.1)">1</text>
<text x="19.7" y="89.2">13</text>
<text x="19.7" y="87.3">14</text>
<text x="19.7" y="85.5">15</text>
<text x="27.3" y="88.3">13 GND</text>
<text x="27.3" y="86.4">14 SPI_NSS</text>
<text x="27.3" y="84.5">15 SPI_SCK</text>
<text x="77.3" y="87.3">1</text>
<text x="84.2" y="88.3">EA#</text>
<text x="95.5" y="89.2">15</text>
<text x="158.6" y="85.8">5</text>
<text x="165.4" y="86.7">VCC</text>
<text x="166.9" y="84.9">RXD</text>
<text x="167" y="87.3">TXD</text>
<text x="169.5" y="88.1" transform="rotate(-90 169.5 88.1)">Vo</text>
<text x="176.4" y="86.4">3</text>
<text x="207.4" y="87.7">5</text>
<text x="214.2" y="88.6">VCC</text>
<text x="215.7" y="86.7">RXD</text>
<text x="215.8" y="89.2">TXD</text>
<text x="218.4" y="89.9" transform="rotate(-90 218.4 89.9)">Vo</text>
<text x="225.3" y="85.8">2</text>
<text x="225.3" y="88.3">3</text>
<text x="19.7" y="94.8">10</text>
<text x="19.7" y="91.1">12</text>
<text x="19.7" y="92.9">11</text>
<text x="27.3" y="95.7">9</text>
<text x="27.3" y="93.9">10</text>
<text x="27.3" y="92">11</text>
<text x="27.3" y="90.1">12</text>
<text x="77.3" y="91.1">3</text>
<text x="77.3" y="92.9">4</text>
<text x="77.3" y="94.8">5</text>
<text x="84.2" y="90.1">S1 EB#</text>
<text x="84.2" y="92">IA3 S0</text>
<text x="84.2" y="93.9">IA2IB3</text>
<text x="84.2" y="95.7">IA1IB2</text>
<text x="95.5" y="94.8">12 NO2_RX</text>
<text x="95.5" y="92.9">13 NH3_RX</text>
<text x="95.5" y="91.1">14</text>
<text x="169.9" y="90.7" transform="rotate(-90 169.9 90.7)">GND</text>
<text x="218.7" y="92.5" transform="rotate(-90 218.7 92.5)">GND</text>
<text x="20.5" y="100.4">7</text>
<text x="20.5" y="98.5">8</text>
<text x="20.5" y="96.6">9</text>
<text x="27.3" y="101.3">6</text>
<text x="27.3" y="99.4">7</text>
<text x="27.3" y="97.6">8</text>
<text x="77.3" y="96.6">6</text>
<text x="84.2" y="97.6">IA0IB1</text>
<text x="84.2" y="99.4">YA IB0</text>
<text x="95.5" y="100.4">9</text>
<text x="95.5" y="98.5">10</text>
<text x="95.5" y="96.6">11 H2S_RX</text>
<text x="168.9" y="97.4" transform="rotate(-90 168.9 97.4)">4</text>
<text x="217.8" y="99.3" transform="rotate(-90 217.8 99.3)">4</text>
<text x="20.5" y="107.8">3</text>
<text x="20.5" y="106">4</text>
<text x="20.5" y="104.1">5</text>
<text x="20.5" y="102.2">6</text>
<text x="27.3" y="106.9">3</text>
<text x="27.3" y="105">4</text>
<text x="27.3" y="103.2">5</text>
<text x="20.5" y="111.5">1</text>
<text x="20.5" y="109.7">2</text>
<text x="21.7" y="111.5" transform="rotate(-90 21.7 111.5)">26</text>
<text x="27.3" y="110.6">1</text>
<text x="27.3" y="108.8">2</text>
<text x="167.6" y="110.2" transform="rotate(-90 167.6 110.2)">1</text>
<text x="175.5" y="114">2</text>
<text x="218" y="112.1" transform="rotate(-90 218 112.1)">1</text>
<text x="20.8" y="119.2" transform="rotate(-90 20.8 119.2)">26</text>
<text x="157.7" y="115.8">5</text>
<text x="164.5" y="116.8">VCC</text>
<text x="165.9" y="114.9">RXD</text>
<text x="166.1" y="117.3">TXD</text>
<text x="168.6" y="118" transform="rotate(-90 168.6 118)">Vo</text>
<text x="175.5" y="116.4">3</text>
<text x="208" y="117.7">5</text>
<text x="214.8" y="118.6">VCC</text>
<text x="216.3" y="116.8">RXD</text>
<text x="216.4" y="119.2">TXD</text>
<text x="218.9" y="119.9" transform="rotate(-90 218.9 119.9)">Vo</text>
<text x="225.8" y="115.8">2</text>
<text x="225.8" y="118.2">3</text>
<text x="76.2" y="120.7">1</text>
<text x="76.2" y="124.4">3</text>
<text x="83.1" y="121.6">EA#</text>
<text x="83.1" y="123.5">S1 EB#</text>
<text x="83.1" y="125.3">IA3 S0</text>
<text x="94.4" y="124.4">14</text>
<text x="94.4" y="122.6">15</text>
<text x="168.9" y="120.6" transform="rotate(-90 168.9 120.6)">GND</text>
<text x="219.3" y="122.6" transform="rotate(-90 219.3 122.6)">GND</text>
<text x="76.2" y="126.3">4</text>
<text x="76.2" y="128.1">5</text>
<text x="76.2" y="130">6</text>
<text x="83.1" y="127.2">IA2IB3</text>
<text x="83.1" y="129.1">IA1IB2</text>
<text x="83.1" y="130.9">IA0IB1</text>
<text x="94.4" y="131.9">10 CO_TX</text>
<text x="94.4" y="130">11</text>
<text x="94.4" y="128.1">12 PM_TX</text>
<text x="94.4" y="126.3">13 SO2_TX</text>
<text x="168" y="127.5" transform="rotate(-90 168 127.5)">4</text>
<text x="218.4" y="129.3" transform="rotate(-90 218.4 129.3)">4</text>
<text x="83.1" y="132.8">YA IB0</text>
<text x="94.4" y="133.7">9</text>
<text x="167.6" y="141" transform="rotate(-90 167.6 141)">4</text>
<text x="157.7" y="146.6">2</text>
<text x="164.5" y="147.5">VCC</text>
<text x="165.9" y="146">RXD</text>
<text x="166.1" y="147.9">TXD</text>
<text x="168.6" y="149.4" transform="rotate(-90 168.6 149.4)">VO</text>
<text x="175.5" y="145.1">3</text>
<text x="175.5" y="146.9">5</text>
<text x="58.5" y="155.9">11</text>
<text x="70.9" y="150.9" transform="rotate(-90 70.9 150.9)">1</text>
<text x="72.8" y="150.9" transform="rotate(-90 72.8 150.9)">2</text>
<text x="74.6" y="150.9" transform="rotate(-90 74.6 150.9)">3</text>
<text x="76.5" y="150.9" transform="rotate(-90 76.5 150.9)">4</text>
<text x="78.1" y="155">VDD</text>
<text x="87.7" y="154.1">7</text>
<text x="168.6" y="151.4" transform="rotate(-90 168.6 151.4)">GND</text>
<text x="58.4" y="157.8">12</text>
<text x="58.4" y="161.7">14</text>
<text x="58.4" y="159.6">13</text>
<text x="66.1" y="156.8">DNC</text>
<text x="66.1" y="158.7">DNC</text>
<text x="66.1" y="160.6">DNC</text>
<text x="71.9" y="160.4" transform="rotate(-90 71.9 160.4)">DNC</text>
<text x="73.7" y="160.4" transform="rotate(-90 73.7 160.4)">DNC</text>
<text x="75.5" y="160.4" transform="rotate(-90 75.5 160.4)">DNC</text>
<text x="76.9" y="158.7">VDDH</text>
<text x="77.5" y="160.4" transform="rotate(-90 77.5 160.4)">DNC</text>
<text x="87.7" y="161.7">9</text>
<text x="87.7" y="157.8">19</text>
<text x="167.6" y="158.2" transform="rotate(-90 167.6 158.2)">1</text>
<text x="58.4" y="163.5">15</text>
<text x="58.4" y="165.2">16</text>
<text x="58.4" y="167.1">17</text>
<text x="66.1" y="162.6">DNC</text>
<text x="66.1" y="164.5">DNC</text>
<text x="66.1" y="166.2">DNC</text>
<text x="87.7" y="167.1">10</text>
<text x="58.4" y="168.8">18</text>
<text x="66.1" y="168">DNC</text>
<text x="66.1" y="169.7">DNC</text>
<text x="73.7" y="170" transform="rotate(-90 73.7 170)">GND</text>
<text x="77.5" y="170" transform="rotate(-90 77.5 170)">GND</text>
<text x="78.4" y="168">SDA</text>
<text x="81.2" y="170" transform="rotate(-90 81.2 170)">GND</text>
<text x="72.8" y="177.7" transform="rotate(-90 72.8 177.7)">21</text>
<text x="76.5" y="177.7" transform="rotate(-90 76.5 177.7)">20</text>
<text x="80.3" y="176.9" transform="rotate(-90 80.3 176.9)">6</text>
</g>
<g font-size="1.7" fill="#0e0e0e">
<text x="189.3" y="13">U1</text>
<text x="228.2" y="16.7">C1</text>
<text x="233.8" y="16.7">C2</text>
<text x="93.5" y="23.4">U2</text>
<text x="169.7" y="20.2">C3</text>
<text x="169.9" y="21.9">1nF</text>
<text x="174.4" y="20">C4</text>
<text x="174.4" y="21.9">0.1uF</text>
<text x="179.2" y="18.2">R1</text>
<text x="179.2" y="20">4.7K</text>
<text x="218.9" y="21.7">R2</text>
<text x="222.3" y="21.7">4.7K</text>
<text x="228.2" y="18.5">1nF</text>
<text x="233.3" y="19.3">0.1uF</text>
<text x="78.6" y="29.4">100pF 0.1uF3</text>
<text x="79.7" y="26.8">C6</text>
<text x="85.3" y="27.1">C7</text>
<text x="103.9" y="26.6">R3</text>
<text x="103.9" y="29.5">0R</text>
<text x="180" y="24.3">C5</text>
<text x="180" y="26.2">0.1uF8</text>
<text x="93.5" y="33.1">LMT85LP</text>
<text x="176.8" y="31.8">C8</text>
<text x="177" y="33.4">1nF</text>
<text x="182.4" y="31.8">C9</text>
<text x="182.4" y="33.7">0.1uF</text>
<text x="237.5" y="35.1">J1</text>
<text x="240.3" y="35.1">4P</text>
<text x="163.2" y="47.1">4.7K</text>
<text x="163.9" y="45.2">R4</text>
<text x="170.4" y="45.4">R5</text>
<text x="170.4" y="47.2">4.7K</text>
<text x="79.9" y="53.4">0.1uF</text>
<text x="81" y="51.2">C11</text>
<text x="89.7" y="53.4">10pF2</text>
<text x="90.3" y="51.5">C101</text>
<text x="103.9" y="51.7">J2</text>
<text x="103.9" y="53.6">1x8P</text>
<text x="176.8" y="57.9">C12</text>
<text x="177" y="59.6">1nF</text>
<text x="182.5" y="57.9">C13</text>
<text x="182.5" y="59.7">0.1uF</text>
<text x="189.3" y="61.4">GD32E230C8T6</text>
<text x="28.1" y="66.8">J3</text>
<text x="28.4" y="68.5">FPC_SMD_KH-</text>
<text x="173.8" y="80.6">U3</text>
<text x="174.8" y="82.3">ZE03</text>
<text x="222.6" y="82.5">U4</text>
<text x="104.3" y="88.9">C16</text>
<text x="111.5" y="89">C17</text>
<text x="152.7" y="87.7">C14</text>
<text x="152.7" y="89.6">1nF</text>
<text x="158.3" y="87.7">C15</text>
<text x="201.5" y="89.6">C18</text>
<text x="207.2" y="89.6">C19</text>
<text x="223.6" y="84.2">ZE03</text>
<text x="104.3" y="91.2">1nF</text>
<text x="111.4" y="91.2">0.1uF</text>
<text x="157.8" y="90.3">0.1uF</text>
<text x="201.5" y="91.4">1nF</text>
<text x="206.6" y="92.2">0.1uF</text>
<text x="70.2" y="101.3">RX1</text>
<text x="82.8" y="104.5">S1</text>
<text x="86" y="105.2">SK_PI3B3253QEX</text>
<text x="103.7" y="103.2">TX1</text>
<text x="172.9" y="110.6">U5</text>
<text x="173.8" y="112.3">ZE03</text>
<text x="223.2" y="112.5">U6</text>
<text x="152.4" y="118.4">C20</text>
<text x="158.2" y="118.4">C21</text>
<text x="202.1" y="119.5">C22</text>
<text x="207.7" y="119.5">C23</text>
<text x="224.1" y="114.2">ZE03</text>
<text x="103.2" y="122.3">C24</text>
<text x="103.2" y="124.6">1nF</text>
<text x="110.2" y="124.6">0.1uF</text>
<text x="110.4" y="122.3">C25</text>
<text x="152" y="120.7">1nF</text>
<text x="157.6" y="120.7">0.1uF</text>
<text x="202.1" y="121.4">1nF</text>
<text x="207.2" y="122.2">0.1uF</text>
<text x="69" y="134.7">RX2</text>
<text x="81.7" y="137.8">S2</text>
<text x="102.6" y="136.5">TX2</text>
<text x="84.9" y="138.5">SK_PI3B3253QEX</text>
<text x="173.8" y="142.9">MH-440D</text>
<text x="174.8" y="140.3">U7</text>
<text x="211.1" y="141.2">R6</text>
<text x="214.8" y="141.2">0R</text>
<text x="216.7" y="144">0R</text>
<text x="219.3" y="141">P1</text>
<text x="151.8" y="149.2">C26</text>
<text x="157.6" y="149.2">C27</text>
<text x="224.1" y="148.6">XH2.54-4</text>
<text x="107.1" y="155.5">C30</text>
<text x="112.7" y="155.5">C31</text>
<text x="118.3" y="155.5">C32</text>
<text x="123.9" y="155.5">C33</text>
<text x="125.5" y="151">FB1</text>
<text x="151.4" y="151.4">1nF</text>
<text x="157" y="151.4">0.1uF</text>
<text x="210.1" y="150.5">C28</text>
<text x="210.7" y="153.3">1nF</text>
<text x="218.9" y="153.1">0.1uF</text>
<text x="219.3" y="151.3">C29</text>
<text x="74.2" y="159.8">U8</text>
<text x="98.9" y="159.3">R8</text>
<text x="98.9" y="161.1">10K</text>
<text x="107.1" y="157.4">1nF</text>
<text x="112.7" y="157.4">0.1uF</text>
<text x="118.3" y="157.4">0.1uF</text>
<text x="123.9" y="157.4">1nF</text>
<text x="72.7" y="162.2">SCD4X SCL</text>
<text x="103.5" y="164.7">R9</text>
<text x="103.5" y="166.5">10K</text>
</g>
<g font-size="1.7" fill="#262626">
<text x="108.2" y="27.1">T_AD</text>
<text x="165" y="29.7">GND</text>
<text x="219.8" y="27.9">CO2_SDA</text>
<text x="84.5" y="32.7">GND</text>
<text x="181.6" y="35.3">TX1</text>
<text x="172.1" y="37.2">GND</text>
<text x="181.4" y="37.2">RX1</text>
<text x="229.5" y="37">SWCLK</text>
<text x="229.5" y="38.9">SWDIO</text>
<text x="231.4" y="40.9">GND</text>
<text x="220.6" y="46.5">RX0</text>
<text x="231.4" y="43">3.3V</text>
<text x="175.5" y="48.4">SCL</text>
<text x="175.5" y="50.2">SDA</text>
<text x="220.4" y="48.4">TX0</text>
<text x="80.8" y="57.3">GND</text>
<text x="88.1" y="59.2">PM_TX5</text>
<text x="88.1" y="57.3">PM_RX</text>
<text x="88.1" y="61">PM_REST</text>
<text x="172.1" y="63.3">GND</text>
<text x="180.3" y="83.9">NO2_RX</text>
<text x="74.6" y="89.2">SW12</text>
<text x="75.2" y="87.3">GND</text>
<text x="180.3" y="86.4">NO2_TX</text>
<text x="229.2" y="85.8">SO2_RX</text>
<text x="229.2" y="88.3">SO2_TX</text>
<text x="29.9" y="92">3.3V</text>
<text x="29.9" y="90.1">3.3V</text>
<text x="29.9" y="93.9">3.3V</text>
<text x="29.9" y="95.7">3.3V</text>
<text x="73.7" y="91.1">NH3_TX</text>
<text x="73.9" y="92.9">NO2_TX</text>
<text x="73.9" y="94.8">H2S_TX</text>
<text x="98.7" y="91.1">SW2</text>
<text x="29.5" y="99.4">GND</text>
<text x="29.5" y="101.3">5.0V</text>
<text x="29.9" y="97.6">3.3V</text>
<text x="74.6" y="98.5">TX17</text>
<text x="98.5" y="100.4">RX1</text>
<text x="106.6" y="96.6">GND</text>
<text x="154" y="97.2">GND</text>
<text x="202.8" y="99.1">GND</text>
<text x="29.4" y="105">5.0V</text>
<text x="29.5" y="106.9">5.0V</text>
<text x="29.5" y="103.2">5.0V</text>
<text x="73.3" y="106">GND</text>
<text x="29.5" y="110.6">GND</text>
<text x="29.5" y="108.8">5.0V</text>
<text x="99.8" y="113">CH4_TX</text>
<text x="107.7" y="108.4">CH4_RX</text>
<text x="179.4" y="114">H2S_RX</text>
<text x="179.4" y="116.4">H2S_TX</text>
<text x="229.7" y="115.8">NH3_RX</text>
<text x="229.7" y="118.2">NH3_TX</text>
<text x="72.6" y="124.4">SO2_RX</text>
<text x="73.5" y="122.6">SW12</text>
<text x="74.1" y="120.7">GND</text>
<text x="97.6" y="124.4">SW2</text>
<text x="72.6" y="130">CO_RX</text>
<text x="72.8" y="126.3">PM_RX</text>
<text x="73.5" y="131.9">TX07</text>
<text x="105.5" y="130">GND</text>
<text x="153.1" y="127.2">GND</text>
<text x="203.4" y="129.1">GND</text>
<text x="96.6" y="133.7">RX0</text>
<text x="72.2" y="139.3">GND</text>
<text x="204.4" y="142.1">CO_TX</text>
<text x="204.4" y="144">CO_RX R7</text>
<text x="177.9" y="145.1">CH4_RX</text>
<text x="177.9" y="146.9">CH4_TX</text>
<text x="201.1" y="149.6">GND</text>
<text x="78.8" y="150.7" transform="rotate(-90 78.8 150.7)">5</text>
<text x="79.7" y="160.2" transform="rotate(-90 79.7 160.2)">DNC</text>
<text x="90.8" y="161.7">CO2_SCL</text>
<text x="110.7" y="160.7">GND</text>
<text x="152.5" y="157.9">GND</text>
<text x="212.3" y="157.9">GND</text>
<text x="90.8" y="167.1">CO2_SDA</text>
<text x="73.5" y="178.4">GND</text>
</g>
<g font-size="1.7" fill="#353535">
<text x="59.3" y="154.1">8</text>
<text x="66.1" y="155">DNC</text>
</g>
</svg>
